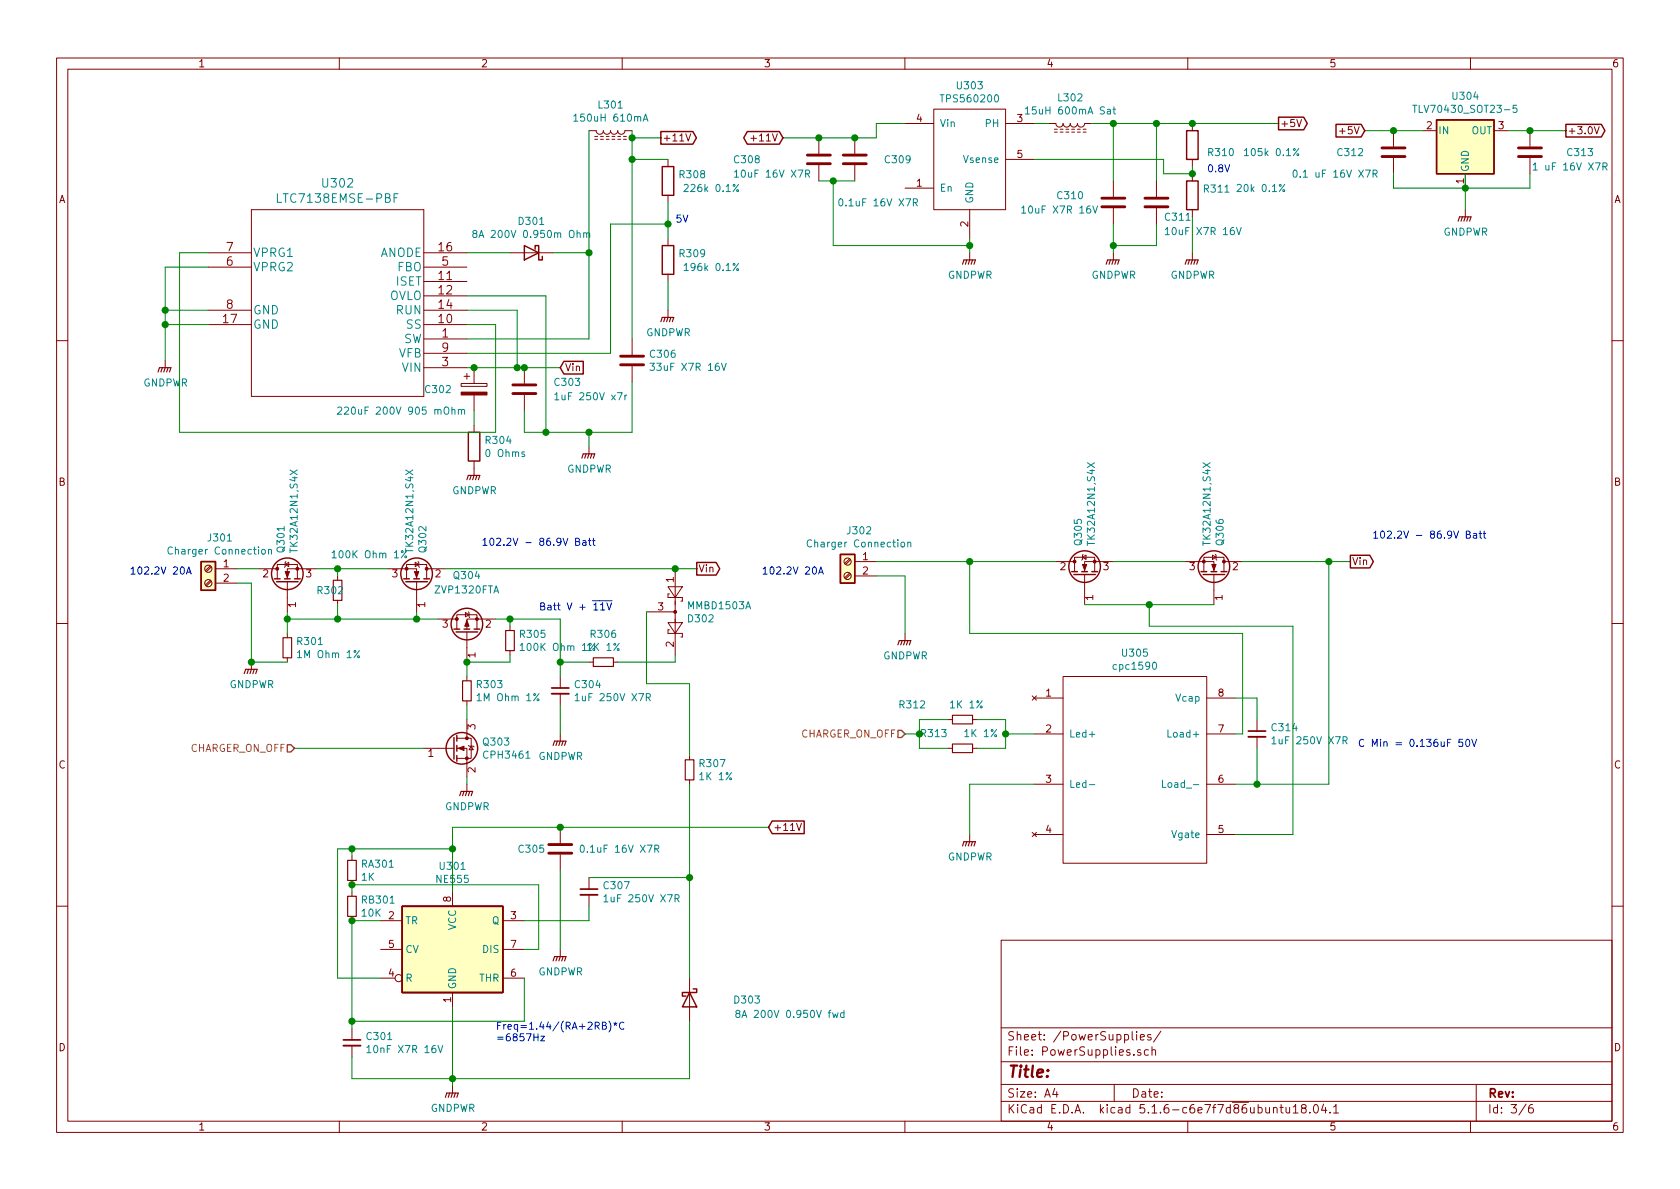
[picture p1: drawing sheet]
<svg xmlns="http://www.w3.org/2000/svg" width="297mm" height="210mm" viewBox="0 0 297 210" stroke-linecap="round" stroke-linejoin="round" font-family="sans-serif">
<g fill="none" stroke="#840000" stroke-width=".18">
<path d="M10 10.3h277v189.9h-277zM12 12.2h273v186.1h-273zM60 10.3v1.9M110 10.3v1.9M160 10.3v1.9M165.1 19.3h12.7v17.8h-12.7zM210 10.3v1.9M260 10.3v1.9M44.4 37.1h30.5v33h-30.5zM104.1 23.1h1.3a.63 .63 0 0 0 .6 .6 .63 .63 0 0 0 .7-.6 .63 .63 0 0 0 .6 .6 .63 .63 0 0 0 .6-.6 .63 .63 0 0 0 .7 .6 .63 .63 0 0 0 .6-.6 .63 .63 0 0 0 .7 .6 .63 .63 0 0 0 .6-.6h1.3M105.2 24.1h.5M105.2 24.6h.5"/>
<path d="M106.2 24.1h.5M106.2 24.6h.5M107.2 24.1h.5M107.2 24.6h.5M108.2 24.1h.5M108.2 24.6h.5M109.2 24.1h.5M109.2 24.6h.5M110.2 24.1h.5M110.2 24.6h.5M118.1 28.2v1.3M118.1 34.5v1.3"/>
<path d="M121.3 23.7l.4 1.2 .4-1.2M132.8 24.5h1M144.8 24.4v2.8M144.8 29.2v2.8M151.1 24.4v2.8M151.1 29.2v2.8M160 33.3h5.1M160 21.8h5.1M171.4 37.1v5.1M177.8 21.8h5.1M177.8 28.2h5.1M185.4 21.8h1.3a.63 .63 0 0 0 .6 .7 .63 .63 0 0 0 .7-.7 .63 .63 0 0 0 .6 .7 .63 .63 0 0 0 .6-.7 .63 .63 0 0 0 .7 .7 .63 .63 0 0 0 .6-.7 .63 .63 0 0 0 .6 .7 .63 .63 0 0 0 .7-.7h1.2"/>
<path d="M186.4 22.9h.5M186.4 23.4h.5M187.5 22.9h.5M187.5 23.4h.5M188.5 22.9h.5M188.5 23.4h.5M189.5 22.9h.5M189.5 23.4h.5M190.5 22.9h.5M190.5 23.4h.5M191.5 22.9h.5M191.5 23.4h.5"/>
<path d="M196.8 32v2.8M196.8 36.8v2.8M204.5 32v2.8M204.5 36.8v2.8M210.8 21.8v1.3M210.8 28.2v1.3M210.8 30.7v1.3M210.8 37.1v1.2M229.3 21.1l.4 1.3 .4-1.3M246.4 23.1v2.8M246.4 27.9v2.8M251.5 23.1h2.5"/>
<path d="M259.1 30.7v2.6M259.1 37.1v1.2M264.2 23.1h2.5M270.5 23.1v2.8M270.5 27.9v2.8M281.9 22.4l.4 1.3 .5-1.3M36.8 44.7h7.6M36.8 57.4h7.6M36.8 54.9h7.6M36.8 47.2h7.6M74.9 44.7h7.6M74.9 59.9h7.6"/>
<path d="M74.9 57.4h7.6M74.9 49.8h7.6M74.9 52.3h7.6M74.9 54.9h7.6M74.9 47.2h7.6M90.2 44.7h7.6M111.8 59.9v2.8M118.1 42.2v1.2M118.1 48.5v1.3M118.1 54.9v1.2M171.4 44.7v1.3M196.8 44.7v1.3"/>
<path d="M210.8 44.7v1.3M10 60.2h2M29.2 63.7v1.3M74.9 65h7.6M74.9 62.5h7.6M81.5 67.8h4.6v.5h-4.6zM82 66.5h1.1M82.5 66v1.1M83.8 65v2.8M83.8 69.8v2.8M83.8 75.2v1.2M92.7 65v2.8"/>
<path d="M92.7 69.8v2.8M104.1 79v1.3M111.8 64.8v2.8M285 60.2h2M50.4 99.8l.7-.4v.8zM50.5 99.3l-.1 .1v.8l-.1 .1M73.4 99.4l.6 .4-.6 .4zM73.9 99.3l.1 .1v.8l.2 .1M83.8 81.5v2.6M150.2 98.8l-.8 .8M150.4 99l-.9 .8M151.1 99.3h3.8"/>
<path d="M186.7 99.3h3.3M191.4 98.5l.6-.3v.7zM191.5 98l-.1 .2v.7l-.1 .2M196.8 99.3h-5v1.8M209.5 99.3h5.1v1.8M214.4 98.2l.6 .3-.6 .4zM214.9 98l.1 .2v.7l.1 .2M216.4 99.3h3.3M10 110.3h2M37.2 102.6l-.9 .8M37.2 100.1l-.9 .8M37.4 102.8l-.9 .8"/>
<path d="M37.4 100.2l-.9 .9M38.1 100.6h3.8M38.1 103.1h3.8M44.4 117.1v1.3M45.7 100.6h3.3M49 102.4v-2.6h3.6v2.6M50.8 102.9v5.3M50.8 112v.8M50.8 116.3v.8M55.9 100.6h-5.1v1.8M59.7 101.8v.8M59.7 106.2v.7"/>
<path d="M68.6 100.6h5.1v1.8M71.9 102.4v-2.6h3.5v2.6M73.7 102.9v5.3M75.4 100.6h3.3M77.5 109.5h3.3M80.8 111.2v-2.5h3.5v2.5M82.3 108.3l.6 .4-.6 .4zM82.5 111.8v5.3M82.5 119.6v.8M82.8 108.2l.1 .1v.8l.2 .1M87.6 109.5h-5.1v1.7M90.2 110.7v.8"/>
<path d="M90.2 115.1v.7M99.1 119.6v2.1M104.1 117.1h.8M108.5 117.1h.7M114.3 108.2h5.1M118.1 103.8h2.5l-1.2 1.9zM118.1 110.1h2.5l-1.2 1.9zM118.4 105h-.3v.7h2.5v.6h-.2M118.4 111.4h-.3v.6h2.5v.6h-.2M119.4 100.6v15.2M150.2 101.3l-.8 .9M150.4 101.5l-.9 .9"/>
<path d="M151.1 101.8h3.8M160 112v1.3M188 119.6h25.4v33h-25.4zM190 101.1v-2.6h3.5v2.6M191.8 101.6v5.3M212.9 101.1v-2.6h3.5v2.6M214.6 101.6v5.3M285 110.3h2M74.9 132.3h5.4M80.8 132.3h1.7v5.1M80.8 130.6h2.5v3.5h-2.5M82.5 123.9v.8"/>
<path d="M82.5 127.2v3.4M82.5 138.7v1.2M82.8 131.8l.1 .1h.8l.1 .2M83.3 131.9l.4 .7h-.8zM99.1 122.7v2M99.1 129.8v1.3M121.9 133.6v.8M121.9 137.9v.8M167.6 132.3h.8M167.6 127.2h.8M172 132.3h.7M172 127.2h.7"/>
<path d="M182.5 123.1l.8 .7M182.9 123.4h5.1M182.9 129.8h5.1M182.9 138.7h5.1M183.3 123.1l-.8 .7M213.4 123.4h5M213.4 129.8h5M213.4 138.7h5M222.2 127.2v2.1M222.2 130.3v2M62.2 151.4v.7M62.2 155.7v.8"/>
<path d="M62.2 157.7v.8M80 157.7v2.6M99.1 146.3v2.8M99.1 151.1v2.8M104.1 155.2v2M104.1 158.2v2.1M140.8 145.6l.5 1.3 .4-1.3M171.4 147.6v1.2M182.5 147.2l.8 .7M182.9 147.6h5.1M183.3 147.2l-.8 .7M213.4 147.6h5"/>
<path d="M10 160.2h2M62.2 162v.8M67.3 162.8h3.8M67.3 173h2.5M67.3 167.9h3.8M80 175.5v2.5M88.9 162.8h3.8M88.9 173h3.8M88.9 167.9h3.8M99.1 167.9v1.3M121.9 173v7.6M177 166.3h108v32h-108z"/>
<path d="M285 160.2h2M60 198.3v1.9M62.2 181.9v2M62.2 184.9v2M80 192v1.3M110 198.3v1.9M160 198.3v1.9M177 194.8h108M177 191.8h108M177 187.8h108M177 181.8h108M186.5 192.5l-.4 1h1"/>
<path d="M186.8 193v1M197 191.8v3M201 182.4v.2M201 182.9v1M201.6 183.4l.7-.1v-.3l-.5-.1-.2 .2 .1 .7h.6M201.7 185.7l-.4-.1-.2 .2 .1 .2 .5 .2v.3h-.6M203 185.7l-.4-.1-.3 .3 .2 .6h.5M203.5 183a.37 .37 0 0 0-.6 .1l.1 .3 .5 .1 .1 .1-.3 .3-.4-.1M203.7 185.7l.2-.1 .4 .1v.9M203.7 185.1v1.5M205.3 182.3l-1.3 2M210 198.3v1.9"/>
<path d="M225.2 196l.2-.2 .3 .1 .1 .9M226.3 195.8h.6M226.5 195.3v1.3l.4 .2M227.4 195.8l.1 .9 .3 .1 .2-.1M228 195.8v1M228.7 195.8l.4-.5v1.5M228.7 196.8h.8M230.4 196l-.3-.2v-.3a.48 .48 0 0 1 .8 0l-.1 .4-.7 .2v.4l.3 .3h.3l.2-.3v-.4l-.2-.1M231.6 196.7v.1M232.4 195.4l.2-.1a.8 .8 0 0 1 .5 .8 .8 .8 0 0 1-.5 .7 1 1 0 0 1-.2-1.4zM234 195.2l-.3 1.1h.9M234.4 195.8v1"/>
<path d="M235.2 196.7v.1M235.8 195.8l.4-.5v1.5M235.8 196.8h.9M260 198.3v1.9M261 191.8v6.5M269.8 195.2l-1.2 2M271 195.3a.62 .62 0 0 0-.7 .7v.7l.3 .1 .4-.1 .1-.5-.1-.2-.4-.1-.3 .3"/>
<circle cx="149.9" cy="99.3" r=".63"/>
<circle cx="36.8" cy="103.1" r=".63"/>
<circle cx="36.8" cy="100.6" r=".63"/>
<circle cx="149.9" cy="101.8" r=".63"/>
<circle cx="70.5" cy="173" r=".63"/>
</g>
<g fill="none" stroke="#840000" stroke-width=".25">
<path d="M116.8 23.3h5.7l.6 1.1-.6 1.1h-5.7zM117.1 29.5h2v5h-2zM132.1 23.3h5.7l.6 1.1-.6 1.1h-5.7l-.6-1.1zM209.8 32h2v5.1h-2zM209.8 23.1h2v5.1h-2zM226.1 20.7h4.4l.6 1.1-.6 1.2h-4.4zM236.2 22h4.5l.6 1.1-.6 1.1h-4.5zM254 21.2h10.2v9.5h-10.2zM276.9 22h6.2l.7 1.1-.7 1.1h-6.2zM92.7 43.4l2.5 1.3-2.5 1.3zM94.6 44.1v-.7h.6v2.6h.7v-.7M117.1 43.4h2v5.1h-2z"/>
<path d="M82.8 76.4h2v5.1h-2zM99.7 63.9h3.4v2.2h-3.4l-.6-1.1zM35.6 99.3h2.5v5.1h-2.5zM123.2 99.5h3.4l.7 1.1-.7 1.1h-3.4zM148.6 98h2.5v5.1h-2.5zM238.8 98.2h3.4l.6 1.1-.6 1.1h-3.4zM48.5 102.4h1M48.9 102.9h3.8M50.3 102.4h1M52.1 102.4h1M71.4 102.4h1M71.8 102.9h3.8"/>
<path d="M73.2 102.4h1M74.9 102.4h1M80.3 111.2h1M80.6 111.8h3.9M82 111.2h1.1M83.8 111.2h1M189.5 101.1h1M189.9 101.6h3.8M191.3 101.1h1M193 101.1h1.1M212.3 101.1h1.1M212.7 101.6h3.8"/>
<path d="M214.1 101.1h1M215.9 101.1h1M80.3 130.4v3.8M80.8 130v1.1M80.8 131.8v1M80.8 133.6v1M136.5 145.2h5.7v2.2h-5.7l-.6-1.1zM71.1 160.3h17.8v15.2h-17.8zM121.9 175.5l1.3 2.5h-2.6zM122.6 174.9h.6v.6h-2.6v.6h.7"/>
<circle cx="50.8" cy="101.5" r="2.79"/>
<circle cx="73.7" cy="101.5" r="2.79"/>
<circle cx="82.5" cy="110.4" r="2.79"/>
<circle cx="191.8" cy="100.2" r="2.79"/>
<circle cx="214.6" cy="100.2" r="2.79"/>
<circle cx="81.7" cy="132.3" r="2.79"/>
</g>
<g fill="#840000" stroke="#840000" stroke-width=".18">
<path d="M81 132.3l1-.4v.8z"/>
<path d="M50.4 101.1h.8l-.4 1z"/>
<path d="M82.5 109.7l.4 1h-.7z"/>
<path d="M81.5 69.3h4.6v.5h-4.6z"/>
<path d="M191.4 99.8h.8l-.4 1z"/>
<path d="M214.2 99.8h.8l-.4 1z"/>
<path d="M73.3 101.1h.7l-.3 1z"/>
<circle cx="82.5" cy="134.1" r=".25"/>
<circle cx="82.5" cy="130.6" r=".25"/>
<circle cx="52.6" cy="100.6" r=".25"/>
<circle cx="49" cy="100.6" r=".25"/>
<circle cx="84.3" cy="109.5" r=".25"/>
<circle cx="80.8" cy="109.5" r=".25"/>
<circle cx="193.5" cy="99.3" r=".25"/>
<circle cx="190" cy="99.3" r=".25"/>
<circle cx="212.9" cy="99.3" r=".25"/>
<circle cx="216.4" cy="99.3" r=".25"/>
<circle cx="119.4" cy="108.2" r=".25"/>
<circle cx="71.9" cy="100.6" r=".25"/>
<circle cx="75.4" cy="100.6" r=".25"/>
</g>
<path d="M97.5 122.7h3.1M220.7 130.3h3.1M102.6 158.2h3.1M60.7 184.9h3.1" fill="none" stroke="#840000" stroke-width=".33"/>
<path d="M97.5 121.7h3.1M220.7 129.3h3.1M102.6 157.2h3.1M60.7 183.9h3.1" fill="none" stroke="#840000" stroke-width=".3"/>
<g fill="none" stroke="#008484" stroke-width=".18">
<path d="M181.3 19.2l.4-.3v1.3M196.8 19.3h.5M197 18.9v1.1l.3 .2M249.8 18.6h.7M250.1 18.6v1.3M268.2 18.6h-.6l-.1 .6 .2-.1 .5 .1v.6l-.2 .1-.5-.1M49 34.3v1.5h.8M69.7 35h.5M70.4 34.3h-.7v1.5M101.4 20.5l.4-.3v1.2M101.4 21.4h.8M113.7 21.4l.4-1.2 .5 1.2"/>
<path d="M113.8 21.1h.6M121 32.7l.4-.1 .3 .4-.8 .9h.8M129.9 30.4l.3-.3v1.2M129.9 31.3h.7M130.3 33.6h.2v.2h-.2zM130.6 32.6l-1 1.3M142.4 30.7h.7v-.5l-.2-.1h-.5v1.2M142.7 30.7l.5 .6M148.4 35.3l.2-.2a.69 .69 0 0 1 .4 .7 .69 .69 0 0 1-.4 .6l-.2-.1-.1-.4zM161.5 35.8h.6l.1-.5-.2-.2h-.5v1.3M161.8 35.8l.4 .6M180.6 36.8l.4-.4v1.3"/>
<path d="M180.6 37.7h.8M181.3 20.2h.7M193.2 36.4l.4 1.3 .5-1.3M220 26.6l.4-.3v1.2M220 27.5h.8M227.2 32.6l-1 1.3M228.7 30.2l.2-.1a.69 .69 0 0 1 .5 .6 .69 .69 0 0 1-.5 .6l-.2-.1-.1-.3zM229.3 27.2h.3v.3h-.3zM229.6 26.3l-.9 1.2M242.8 30.7h.6v-.5l-.1-.1h-.5v1.2M243.1 30.7l.4 .6M271.1 29.2l.3-.4v1.3"/>
<path d="M271.1 30.1h.7M283.4 29.5l.6-.1 .1-.2v-.3l-.2-.1h-.5v1.3M283.7 29.5l.4 .6M83.8 41.3l-.2-.3 .2-.3h.3l.2 .3v.2l-.6 .1-.1 .2v.3l.2 .2h.4l.1-.2v-.3l-.2-.2M103.2 41.3l.2-.1h.3v.8M103.2 41.2v.8M103.7 41.3l.2-.1h.3l.1 .8M121 46.9l.3-.3v1.2M121 47.8h.7M130.3 47.5h.2v.3h-.2zM130.6 46.6l-1 1.2M206 40.6l.4-.4v1.3"/>
<path d="M206 41.5h.8M218.6 40.2l.4 1.3 .5-1.3M59.7 72.1l.5-.1 .2 .3v.2l-.8 .7h.8M81.1 72.5l.1-.1 .3 .1 .1 .7M81.1 72.4v.8M81.6 72.6l.2-.2 .3 .1v.7M98.1 69.8l.4-.4v1.3M98.1 70.7h.7M110.5 69.9v.8M110.8 69.9l-.3 .2M114.9 64.2h.8l-.4 .5 .3 .1v.6l-.1 .1-.6-.1M127.6 64.2l.4 1.3 .4-1.3"/>
<path d="M30.5 96.8a.51 .51 0 0 0-.7 0 .51 .51 0 0 0-.1 .7 .46 .46 0 0 0 .2 .4 .46 .46 0 0 0 .6 0M46.3 97.3l.2-.2 .4 .2v.5l-.1 .1-.3 .1-.2-.1zM47.5 97.3l.2-.2 .3 .1v.8M47.5 97.1v.9M51.3 83.1l1.3 .8M52.6 83.1l-1.3 .8M58.7 97.7l.4-.3v1.2M58.7 98.6h.8M71.7 83.1l1.3 .8M71.9 97.4l-1 1.2M73 83.1l-1.3 .8M143.5 95.6a.51 .51 0 0 0-.6 0 .51 .51 0 0 0-.2 .6 .46 .46 0 0 0 .3 .5 .46 .46 0 0 0 .5-.1"/>
<path d="M159.3 96l.2-.1 .4 .1v.5l-.1 .2h-.3l-.2-.1zM160.5 96l.2-.1h.3v.8M160.5 95.9v.8M192.3 81.8l1.2 .9M193.5 81.8l-1.2 .9M212.7 81.8l1.3 .9M214 81.8l-1.3 .9M52.6 115.4l.4-.4v1.3M52.6 116.3h.7M63.6 115l-1 1.3M92 114.1l.3-.3v1.2M92 115h.7"/>
<path d="M203.9 117.2l.2-.1a.67 .67 0 0 1 .4 .6 .67 .67 0 0 1-.4 .7l-.3-.5zM84.4 123l.3-.3v1.2M84.4 123.9h.7M95.3 122.7l-1 1.2M101.7 123l.4-.3v1.2M101.7 123.9h.7M114.3 123.3h.6v-.5l-.1-.1h-.5v1.2M114.6 123.3l.4 .6M192.6 129.9h1M192.6 138.8h1M205.5 138v1.2h.6M206.5 129.1v1.2h.6"/>
<path d="M224.9 130.6l.3-.3v1.2M224.9 131.5h.7M237.5 130.9h.6v-.5l-.2-.1h-.4v1.2M237.8 130.9l.4 .6M102.7 149.6l.2-.2a.69 .69 0 0 1 .4 .7 .69 .69 0 0 1-.4 .6l-.2-.1-.1-.4zM106.8 158.6l.3-.4v1.3M106.8 159.5h.7M115.8 150.1h.6v-.5l-.1-.2h-.5v1.3M116.1 150.1l.4 .6M119.4 158.9l.6-.1v-.5l-.2-.1h-.4v1.3M119.7 158.9l.4 .6M130.4 179.2l-.3-.3 .3-.2h.2l.2 .2v.2l-.6 .2-.1 .1v.3l.3 .2h.3l.1-.2v-.3l-.2-.2"/>
<path d="M147.2 179.1l.2 .8 .3-.6 .3 .6 .2-.8M149.2 179.1h-.4l-.2 .2 .1 .6h.5M149.2 178.7v1.2M64.9 185.2l.3-.3v1.3M64.9 186.2h.7M77.4 184.9l.5 1.3 .4-1.3"/>
<circle cx="227" cy="33.7" r=".18"/>
<circle cx="71.7" cy="98.5" r=".18"/>
<circle cx="63.4" cy="116.1" r=".18"/>
<circle cx="95.1" cy="123.7" r=".18"/>
</g>
<g fill="none" stroke="#840000" stroke-width=".2">
<path d="M257.8 39.1l.3-.8h2l-.3 .8M258.6 38.3l-.3 .8M259.1 38.3l-.3 .8M259.6 38.3l-.3 .8M116.8 56.9l.3-.8h2l-.2 .8M117.6 56.1l-.3 .8M118.1 56.1l-.2 .8M118.6 56.1l-.2 .8M170.2 46.7l.2-.7h2.1l-.3 .7M170.9 46l-.2 .7M171.4 46l-.2 .7M172 46l-.3 .7"/>
<path d="M195.6 46.7l.2-.7h2.1l-.3 .7M196.3 46l-.2 .7M196.8 46l-.2 .7M197.4 46l-.3 .7M209.5 46.7l.3-.7h2l-.2 .7M210.3 46l-.2 .7M210.8 46l-.2 .7M211.3 46l-.2 .7M27.9 65.8l.3-.8h2l-.2 .8M28.7 65l-.3 .8M29.2 65l-.2 .8M29.7 65l-.2 .8"/>
<path d="M82.5 84.8l.3-.7h2l-.2 .7M83.3 84.1l-.2 .7M83.8 84.1l-.2 .7M84.3 84.1l-.2 .7M102.9 81l.2-.7h2.1l-.3 .7M103.6 80.3l-.2 .7M104.1 80.3l-.2 .7M104.6 80.3l-.2 .7M43.2 119.1l.2-.7h2.1l-.3 .7M43.9 118.4l-.2 .7M44.4 118.4l-.2 .7M45 118.4l-.3 .7"/>
<path d="M50 112.8h1.6v3.5h-1.6zM58.9 102.6h1.6v3.6h-1.6zM89.4 111.5h1.5v3.6h-1.5zM104.9 116.3h3.6v1.6h-3.6zM158.7 114l.3-.7h2l-.2 .7M159.5 113.3l-.2 .7M160 113.3l-.2 .7M160.5 113.3l-.2 .7M81.8 120.4h1.5v3.5h-1.5zM82 139.9l-.2 .8M82.5 139.9l-.2 .8M83.1 139.9l-.3 .8"/>
<path d="M97.8 131.8l.2-.7h2.1l-.3 .7M98.6 131.1l-.3 .7M99.1 131.1l-.3 .7M99.6 131.1l-.3 .7M121.2 134.4h1.5v3.5h-1.5zM168.4 131.6h3.6v1.5h-3.6zM168.4 126.5h3.6v1.5h-3.6zM61.5 158.5h1.5v3.5h-1.5zM61.5 152.1h1.5v3.6h-1.5zM81.3 140.7l.2-.8h2.1l-.3 .8M170.2 149.6l.2-.8h2.1l-.3 .8M170.9 148.8l-.2 .8"/>
<path d="M171.4 148.8l-.2 .8M172 148.8l-.3 .8M97.8 169.9l.2-.7h2.1l-.3 .7M98.6 169.2l-.3 .7M99.1 169.2l-.3 .7M99.6 169.2l-.3 .7M78.7 194.1l.3-.8h2l-.2 .8M79.5 193.3l-.3 .8M80 193.3l-.2 .8M80.5 193.3l-.2 .8"/>
</g>
<g fill="#ffffc2" stroke="#ffffc2" stroke-width=".18">
<path d="M71.1 160.3h17.8v15.2h-17.8z"/>
<path d="M35.6 99.3h2.5v5.1h-2.5z"/>
<path d="M148.6 98h2.5v5.1h-2.5z"/>
<path d="M254 21.2h10.2v9.5h-10.2z"/>
</g>
<g fill="none" stroke="#840000" stroke-width=".51">
<path d="M142.7 29h4.1M142.7 27.4h4.1M149.1 29h4.1M149.1 27.4h4.1M194.8 36.6h4.1M194.8 35h4.1M202.4 36.6h4.1M202.4 35h4.1M244.3 27.7h4.1M244.3 26.2h4.1M268.5 27.7h4M268.5 26.2h4"/>
<path d="M90.7 69.6h4M90.7 68.1h4M109.7 64.5h4.1M109.7 63h4.1M97 150.9h4.1M97 149.3h4.1"/>
</g>
<g fill="none" stroke="#008400" stroke-width=".18">
<path d="M104.1 23.1v36.8h-21.6M111.8 23.1v36.8M111.8 24.4h5M111.8 28.2h6.3M118.1 39.6h-10.2v22.9h-25.4M118.1 35.8v6.4M144.8 32h6.3M147.3 32v11.4h24.1M160 21.8h-5.1v2.6h-16.5M182.9 28.2h22.8v2.5h5.1v-1.2M182.9 21.8h2.5M193 21.8h33.1"/>
<path d="M196.8 21.8v10.2M196.8 39.6v5.1M204.5 39.6v3.8h-7.7M204.5 21.8v10.2M210.8 38.3v6.4M241.3 23.1h10.2M246.4 30.7v2.6h24.1v-2.6M259.1 30.7v6.4M266.7 23.1h10.2M29.2 54.9h7.6M29.2 57.4h7.6M36.8 47.2h-7.6v16.5"/>
<path d="M36.8 44.7h-5.1v31.7h55.9v-19h-5.1M82.5 44.7h7.7M82.5 54.9h8.9v10.1M82.5 52.3h14v24.1M97.8 44.7h6.3M118.1 49.8v5.1M171.4 42.2v2.5M82.5 65h16.6M83.8 72.6v2.6M104.1 76.4v2.6M111.8 67.6v8.8h-19.1v-3.8M154.9 99.3h31.8"/>
<path d="M171.4 99.3v12.7h48.3v17.8h-1.3M196.8 99.3h12.7M219.7 99.3h19.1M234.9 99.3v39.4h-16.5M41.9 103.1h2.5v14h6.4M41.9 100.6h3.8M50.8 109.5h26.7M50.8 108.2v3.8M55.9 100.6h12.7M59.7 100.6v1.2M59.7 106.9v2.6M73.7 108.2v1.3"/>
<path d="M78.7 100.6h44.5M87.6 109.5h11.5v10.1M90.2 115.8v1.3h-7.7v2.5M90.2 109.5v1.2M99.1 117.1h5M114.3 108.2v12.7h7.6v12.7M119.4 115.8v1.3h-10.2M154.9 101.8h5.1v10.2M191.8 106.9h22.8M203.2 106.9v3.8h25.4v36.9h-10.2M52.1 132.3h22.8M82.5 124.7v2.5"/>
<path d="M82.5 137.4v1.3M99.1 124.7v5.1M121.9 138.7v34.3M160 129.8h2.6M167.6 127.2h-5v5.1h5M172.7 127.2h5.1v5.1h-5.1M177.8 129.8h5.1M182.9 138.7h-11.5v8.9M218.4 123.4h3.8v3.8M222.2 132.3v6.4M62.2 150.1v1.3M62.2 157.7v-1.2h33v11.4h-2.5"/>
<path d="M80 150.1h-20.3v22.9h7.6M99.1 153.9v14M104.1 155.2h17.8M135.9 146.3h-55.9v11.4M67.3 162.8h-5.1v19.1M80 178v14M92.7 173v7.6h-30.5M104.1 160.3v2.5h-11.4M121.9 180.6v10.1h-59.7v-3.8"/>
</g>
<path d="M50.8 131.7h.6l.7 .6-.7 .7h-.6zM158.7 129.2h.7l.6 .6-.6 .6h-.7z" fill="none" stroke="#848400" stroke-width=".25"/>
<g fill="none" stroke="#0000c2" stroke-width=".18">
<path d="M101.8 95.8l.5-.1 .1-.4-.6-.1v1.2h.5l.2-.2v-.2l-.3-.2M103 95.7h.5l.1 .7M103.6 95.9l-.4 .1-.2 .1v.3h.6M104 95.6h.5M104.2 95.2v1.1l.3 .1M104.7 95.6h.5M104.9 95.2v1.1l.3 .1M259.3 94.5h.5l.1-.5-.6-.1v1.3h.4l.3-.3v-.2l-.3-.2M260.5 94.4h.5l.1 .8M261.1 94.6l-.4 .1-.2 .2v.2h.6M261.5 94.3h.5M261.7 93.9v1.1l.3 .2"/>
<path d="M262.2 94.3h.5M262.4 93.9v1.1l.3 .2M33 101.5l.4-1.3 .4 1.3M33.1 101.2h.6M104.7 106.2h3.6M106.2 107l.4-.4v1.3M106.2 107.9h.7M107.3 106.6l.4 1.3 .4-1.3M144.7 101.5l.4-1.3 .5 1.3M144.9 101.2h.5M258.6 130.7h-.6l-.1 .6 .2-.1 .4 .1 .1 .6-.2 .1-.5-.1M259.3 130.9l.1-.2a.67 .67 0 0 1 .5 .7 .67 .67 0 0 1-.5 .6l-.1-.1-.1-.4z"/>
<path d="M260.2 130.7l.5 1.3 .4-1.3M95.6 183.2h.7l-.7 .9h.7M106.5 181.4l.5-.1 .2-.2-.1-.2-.6-.2v1.3h.5l.2-.2v-.2l-.3-.2M107.6 180.6a1.4 1.4 0 0 1 0 1.9M108.5 180.9l.3 .1 .3-.1M108.6 181.3l.2-.3 .2 .3M108.8 180.7v.3M110.3 180.9a.6 .6 0 0 0-.8 .4 .6 .6 0 0 0 .6 .7l.2-.1"/>
</g>
<g fill="#008400" stroke="#008400" stroke-width=".25">
<circle cx="96.5" cy="76.4" r=".51"/>
<circle cx="235" cy="99.3" r=".51"/>
<circle cx="104.1" cy="44.7" r=".51"/>
<circle cx="222.3" cy="138.7" r=".51"/>
<circle cx="82.6" cy="117.1" r=".51"/>
<circle cx="91.4" cy="65" r=".51"/>
<circle cx="104.1" cy="76.4" r=".51"/>
<circle cx="162.6" cy="129.8" r=".51"/>
<circle cx="50.8" cy="109.5" r=".51"/>
<circle cx="111.8" cy="24.4" r=".51"/>
<circle cx="44.5" cy="117.1" r=".51"/>
<circle cx="90.2" cy="109.5" r=".51"/>
<circle cx="171.5" cy="43.4" r=".51"/>
<circle cx="177.8" cy="129.8" r=".51"/>
<circle cx="83.8" cy="65" r=".51"/>
<circle cx="151.1" cy="24.4" r=".51"/>
<circle cx="80" cy="150.1" r=".51"/>
<circle cx="29.2" cy="54.9" r=".51"/>
<circle cx="259.1" cy="33.3" r=".51"/>
<circle cx="210.8" cy="21.8" r=".51"/>
<circle cx="62.2" cy="156.5" r=".51"/>
<circle cx="246.4" cy="23.1" r=".51"/>
<circle cx="92.7" cy="65" r=".51"/>
<circle cx="270.5" cy="23.1" r=".51"/>
<circle cx="210.8" cy="30.7" r=".51"/>
<circle cx="111.8" cy="28.2" r=".51"/>
<circle cx="62.2" cy="162.8" r=".51"/>
<circle cx="196.9" cy="43.4" r=".51"/>
<circle cx="119.4" cy="100.6" r=".51"/>
<circle cx="147.3" cy="32" r=".51"/>
<circle cx="144.8" cy="24.4" r=".51"/>
<circle cx="118.1" cy="39.6" r=".51"/>
<circle cx="80" cy="190.7" r=".51"/>
<circle cx="196.9" cy="21.8" r=".51"/>
<circle cx="73.7" cy="109.5" r=".51"/>
<circle cx="121.9" cy="155.2" r=".51"/>
<circle cx="204.5" cy="21.8" r=".51"/>
<circle cx="59.7" cy="100.6" r=".51"/>
<circle cx="29.2" cy="57.4" r=".51"/>
<circle cx="99.1" cy="146.3" r=".51"/>
<circle cx="62.2" cy="180.6" r=".51"/>
<circle cx="203.2" cy="106.9" r=".51"/>
<circle cx="59.7" cy="109.5" r=".51"/>
<circle cx="62.2" cy="150.1" r=".51"/>
<circle cx="171.5" cy="99.3" r=".51"/>
<circle cx="99.1" cy="117.1" r=".51"/>
</g>
<text font-size="2.8" fill="#840000" x="178" y="190.5">Title:</text>
<g font-size="2.1" fill="#008484">
<text x="49.8" y="35.9">LTC7138EMSE-PBF</text>
<text x="57.1" y="33.2">U302</text>
<text x="44.7" y="48">VPRG2</text>
<text x="44.7" y="45.4">VPRG1</text>
<text x="67.1" y="45.4">ANODE</text>
<text x="70.3" y="48">FBO</text>
<text x="68.8" y="53.1">OVLO</text>
<text x="70" y="50.5">ISET</text>
<text x="44.7" y="58.1">GND</text>
<text x="44.7" y="55.6">GND</text>
<text x="70.2" y="55.6">RUN</text>
<text x="71.9" y="58.1">SS</text>
<text x="70.5" y="63.2">VFB</text>
<text x="71.2" y="65.8">VIN</text>
<text x="71.3" y="60.7">SW</text>
</g>
<g font-size="2.1" fill="#840000">
<text x="40.1" y="47">6</text>
<text x="40.1" y="44.4">7</text>
<text x="77.6" y="44.4">16</text>
<text x="78.2" y="47">5</text>
<text x="77.6" y="49.5">11</text>
<text x="77.6" y="52.1">12</text>
<text x="39.5" y="57.1">17</text>
<text x="40.1" y="54.6">8</text>
<text x="77.6" y="57.1">10</text>
<text x="77.6" y="54.6">14</text>
<text x="78.2" y="59.7">1</text>
<text x="78.2" y="64.8">3</text>
<text x="78.2" y="62.2">9</text>
<text x="178" y="184">Sheet: /PowerSupplies/</text>
<text x="178" y="186.7">File: PowerSupplies.sch</text>
<text x="178" y="196.9">KiCad E.D.A. kicad 5.1.6-c6e7f7d86ubuntu18.04.1</text>
<text x="178" y="194.1">Size: A4</text>
<text x="200" y="194.1">Date:</text>
<text x="263" y="194.1">Rev:</text>
<text x="263" y="196.9">Id: 3/6</text>
</g>
<g font-size="1.8" fill="#840000">
<text x="35" y="11.9">1</text>
<text x="85" y="11.9">2</text>
<text x="135" y="11.9">3</text>
<text x="185" y="11.9">4</text>
<text x="235" y="11.9">5</text>
<text x="285" y="11.9">6</text>
<text x="162.1" y="21.6">4</text>
<text x="179.9" y="21.6">3</text>
<text x="226.3" y="22.5">+5V</text>
<text x="237.3" y="23.7">+5V</text>
<text x="252.2" y="22.9">2</text>
<text x="264.9" y="22.9">3</text>
<text x="277.1" y="23.7">+3.0V</text>
<text x="117.1" y="25">+11V</text>
<text x="133.5" y="25">+11V</text>
<text x="179.9" y="27.9">5</text>
<text x="10.4" y="35.9">A</text>
<text x="162.1" y="33">1</text>
<text x="258.8" y="32.5" transform="rotate(-90 258.8 32.5)">1</text>
<text x="285.4" y="35.9">A</text>
<text x="171.2" y="40.1" transform="rotate(-90 171.2 40.1)">2</text>
<text x="99.8" y="65.7">Vin</text>
<text x="10.4" y="85.9">B</text>
<text x="285.4" y="85.9">B</text>
<text x="39.5" y="100.3">1</text>
<text x="123.4" y="101.2">Vin</text>
<text x="152.6" y="99.1">1</text>
<text x="152.6" y="101.6">2</text>
<text x="187.5" y="100.8">2</text>
<text x="195.1" y="100.8">3</text>
<text x="210.3" y="100.8">3</text>
<text x="218" y="100.8">2</text>
<text x="239" y="99.9">Vin</text>
<text x="39.5" y="102.9">2</text>
<text x="46.5" y="102.1">2</text>
<text x="52.3" y="107.4" transform="rotate(-90 52.3 107.4)">1</text>
<text x="54.1" y="102.1">3</text>
<text x="69.4" y="102.1">3</text>
<text x="75.2" y="107.4" transform="rotate(-90 75.2 107.4)">1</text>
<text x="77" y="102.1">2</text>
<text x="116.4" y="107.9">3</text>
<text x="119.1" y="103" transform="rotate(-90 119.1 103)">1</text>
<text x="193.3" y="106.1" transform="rotate(-90 193.3 106.1)">1</text>
<text x="216.2" y="106.1" transform="rotate(-90 216.2 106.1)">1</text>
<text x="78.3" y="111">3</text>
<text x="85.9" y="111">2</text>
<text x="84.1" y="116.3" transform="rotate(-90 84.1 116.3)">1</text>
<text x="119.1" y="114.4" transform="rotate(-90 119.1 114.4)">2</text>
<text x="184.9" y="123.2">1</text>
<text x="215.4" y="123.2">8</text>
<text x="84.1" y="129" transform="rotate(-90 84.1 129)">3</text>
<text x="184.9" y="129.5">2</text>
<text x="215.4" y="129.5">7</text>
<text x="10.4" y="135.9">C</text>
<text x="75.7" y="133.9">1</text>
<text x="84.1" y="136.6" transform="rotate(-90 84.1 136.6)">2</text>
<text x="285.4" y="135.9">C</text>
<text x="184.9" y="138.4">3</text>
<text x="215.4" y="138.4">6</text>
<text x="136.7" y="146.9">+11V</text>
<text x="184.9" y="147.3">4</text>
<text x="215.4" y="147.3">5</text>
<text x="79.8" y="159.5" transform="rotate(-90 79.8 159.5)">8</text>
<text x="68.7" y="162.6">2</text>
<text x="68.7" y="167.6">5</text>
<text x="90.3" y="162.6">3</text>
<text x="90.3" y="167.6">7</text>
<text x="68.7" y="172.7">4</text>
<text x="90.3" y="172.7">6</text>
<text x="79.8" y="177.3" transform="rotate(-90 79.8 177.3)">1</text>
<text x="10.4" y="185.9">D</text>
<text x="285.4" y="185.9">D</text>
<text x="35" y="199.9">1</text>
<text x="85" y="199.9">2</text>
<text x="135" y="199.9">3</text>
<text x="185" y="199.9">4</text>
<text x="235" y="199.9">5</text>
<text x="285" y="199.9">6</text>
</g>
<g font-size="1.8" fill="#008484">
<text x="169.3" y="15.8">U303</text>
<text x="187.2" y="17.9">L302</text>
<text x="257" y="17.6">U304</text>
<text x="102.2" y="21.5">150uH 610mA</text>
<text x="105.9" y="19.2">L301</text>
<text x="166.1" y="22.5">Vin</text>
<text x="166.8" y="18.1">TPS560200</text>
<text x="174.3" y="22.5">PH</text>
<text x="182.3" y="20.2">15uH 600mA Sat</text>
<text x="250.9" y="20">TLV70430_SOT23-5</text>
<text x="254.3" y="23.7">IN</text>
<text x="260.2" y="23.7">OUT</text>
<text x="129.9" y="28.9">C308</text>
<text x="156.6" y="28.9">C309</text>
<text x="170.6" y="28.8">Vsense</text>
<text x="213.8" y="27.6">R310</text>
<text x="220.6" y="27.6">105k 0.1%</text>
<text x="236.6" y="27.6">C312</text>
<text x="277.3" y="27.6">C313</text>
<text x="120.3" y="31.5">R308</text>
<text x="121.6" y="34">226k 0.1%</text>
<text x="130.7" y="31.4">10uF 16V X7R</text>
<text x="166.1" y="33.9">En</text>
<text x="187.1" y="35.2">C310</text>
<text x="213" y="34.1">R311</text>
<text x="219.2" y="34">20k 0.1%</text>
<text x="229.7" y="31.4">0.1 uF 16V X7R</text>
<text x="259.7" y="30.5" transform="rotate(-90 259.7 30.5)">GND</text>
<text x="272" y="30.1">1 uF 16V X7R</text>
<text x="91.8" y="39.8">D301</text>
<text x="149.2" y="36.5">0.1uF 16V X7R</text>
<text x="172.1" y="36.1" transform="rotate(-90 172.1 36.1)">GND</text>
<text x="181.5" y="37.8">10uF X7R 16V</text>
<text x="206.1" y="39">C311</text>
<text x="206.9" y="41.6">10uF X7R 16V</text>
<text x="255.2" y="41.7">GNDPWR</text>
<text x="85" y="42.1">8A 200V 0.950m Ohm</text>
<text x="120.3" y="45.5">R309</text>
<text x="121.6" y="47.9">196k 0.1%</text>
<text x="167.5" y="49.3">GNDPWR</text>
<text x="192.9" y="49.3">GNDPWR</text>
<text x="206.9" y="49.3">GNDPWR</text>
<text x="114.2" y="59.5">GNDPWR</text>
<text x="115.1" y="63.3">C306</text>
<text x="115.8" y="65.6">33uF X7R 16V</text>
<text x="25.3" y="68.3">GNDPWR</text>
<text x="75.3" y="69.5">C302</text>
<text x="98.2" y="68.2">C303</text>
<text x="99" y="70.8">1uF 250V x7r</text>
<text x="61.3" y="73.3">220uF 200V 905 mOhm</text>
<text x="86" y="78.5">R304</text>
<text x="86.1" y="80.8">0 Ohms</text>
<text x="100.2" y="83.6">GNDPWR</text>
<text x="79.9" y="87.4">GNDPWR</text>
<text x="36.9" y="95.8">J301</text>
<text x="150" y="94.5">J302</text>
<text x="193.6" y="96" transform="rotate(-90 193.6 96)">TK32A12N1,S4X</text>
<text x="214" y="96" transform="rotate(-90 214 96)">TK32A12N1,S4X</text>
<text x="30.4" y="98.1">Charger Connection</text>
<text x="50.3" y="97.5" transform="rotate(-90 50.3 97.5)">Q301</text>
<text x="52.6" y="97.2" transform="rotate(-90 52.6 97.2)">TK32A12N1,S4X</text>
<text x="59.4" y="98.7">100K Ohm 1%</text>
<text x="73.1" y="97.2" transform="rotate(-90 73.1 97.2)">TK32A12N1,S4X</text>
<text x="75.4" y="97.5" transform="rotate(-90 75.4 97.5)">Q302</text>
<text x="143.4" y="96.8">Charger Connection</text>
<text x="191.3" y="96.3" transform="rotate(-90 191.3 96.3)">Q305</text>
<text x="216.4" y="96.3" transform="rotate(-90 216.4 96.3)">Q306</text>
<text x="56.3" y="105.1">R302</text>
<text x="77.1" y="104.9">ZVP1320FTA</text>
<text x="80.4" y="102.4">Q304</text>
<text x="121.8" y="107.7">MMBD1503A</text>
<text x="92.1" y="112.8">R305</text>
<text x="104.6" y="112.8">R306</text>
<text x="121.8" y="110.1">D302</text>
<text x="52.7" y="114.1">R301</text>
<text x="53.1" y="116.4">1M Ohm 1%</text>
<text x="92.7" y="115.1">100K Ohm 1%1K 1%</text>
<text x="156.1" y="116.6">GNDPWR</text>
<text x="197.2" y="118.4">cpc1590</text>
<text x="198.6" y="116.1">U305</text>
<text x="40.5" y="121.7">GNDPWR</text>
<text x="84.5" y="121.7">R303</text>
<text x="84.8" y="124">1M Ohm 1%</text>
<text x="101.8" y="121.7">C304</text>
<text x="102.5" y="124">1uF 250V X7R</text>
<text x="159.2" y="125.3">R312</text>
<text x="168.2" y="125.3">1K 1%</text>
<text x="208.1" y="124.1">Vcap</text>
<text x="85.6" y="131.8">Q303</text>
<text x="163" y="130.3">R313</text>
<text x="170.8" y="130.3">1K 1%</text>
<text x="189" y="130.4">Led+</text>
<text x="207.1" y="130.4">Load+</text>
<text x="225" y="129.3">C314</text>
<text x="225.7" y="131.6">1uF 250V X7R</text>
<text x="85.8" y="134.2">CPH3461</text>
<text x="95.1" y="134.4">GNDPWR</text>
<text x="123.8" y="135.7">R307</text>
<text x="123.9" y="138">1K 1%</text>
<text x="78.6" y="143.3">GNDPWR</text>
<text x="189" y="139.3">Led-</text>
<text x="206.6" y="139.3">Load_-</text>
<text x="207.5" y="148.2">Vgate</text>
<text x="63.9" y="155.7">1K</text>
<text x="64.1" y="153.4">RA301</text>
<text x="77.9" y="153.8">U301</text>
<text x="91.8" y="150.8">C305</text>
<text x="103.5" y="150.8">0.1uF 16V X7R</text>
<text x="167.5" y="152.2">GNDPWR</text>
<text x="64.1" y="159.8">RB301</text>
<text x="77.3" y="156.1">NE555</text>
<text x="106.9" y="157.2">C307</text>
<text x="107.6" y="159.6">1uF 250V X7R</text>
<text x="64" y="162.1">10K</text>
<text x="71.6" y="163.4">TR</text>
<text x="80.6" y="164.5" transform="rotate(-90 80.6 164.5)">VCC</text>
<text x="87" y="163.4">Q</text>
<text x="71.6" y="173.6">R</text>
<text x="71.6" y="168.5">CV</text>
<text x="84.8" y="173.6">THR</text>
<text x="85.4" y="168.5">DIS</text>
<text x="95.1" y="172.5">GNDPWR</text>
<text x="80.6" y="175" transform="rotate(-90 80.6 175)">GND</text>
<text x="130" y="177.5">D303</text>
<text x="65" y="183.9">C301</text>
<text x="131.4" y="180">8A 200V 0.950V fwd</text>
<text x="65.7" y="186.2">10nF X7R 16V</text>
<text x="76.1" y="196.6">GNDPWR</text>
</g>
<g font-size="1.8" fill="#0000c2">
<text x="213.4" y="30.5">0.8V</text>
<text x="119.4" y="39.4">5V</text>
<text x="242.6" y="95.2">102.2V - 86.9V Batt</text>
<text x="22.9" y="101.6">102.2V 20A</text>
<text x="85.1" y="96.5">102.2V - 86.9V Batt</text>
<text x="134.6" y="101.6">102.2V 20A</text>
<text x="95.2" y="107.9">Batt V + 11V</text>
<text x="240" y="132.1">C Min = 0.136uF 50V</text>
<text x="87.6" y="182.1">Freq=1.44/(RA+2RB)*C</text>
<text x="87.6" y="184.1">=6857Hz</text>
</g>
<g font-size="1.8" fill="#848400">
<text x="141.4" y="130.4">CHARGER_ON_OFF</text>
<text x="33.5" y="133">CHARGER_ON_OFF</text>
</g>
</svg>
